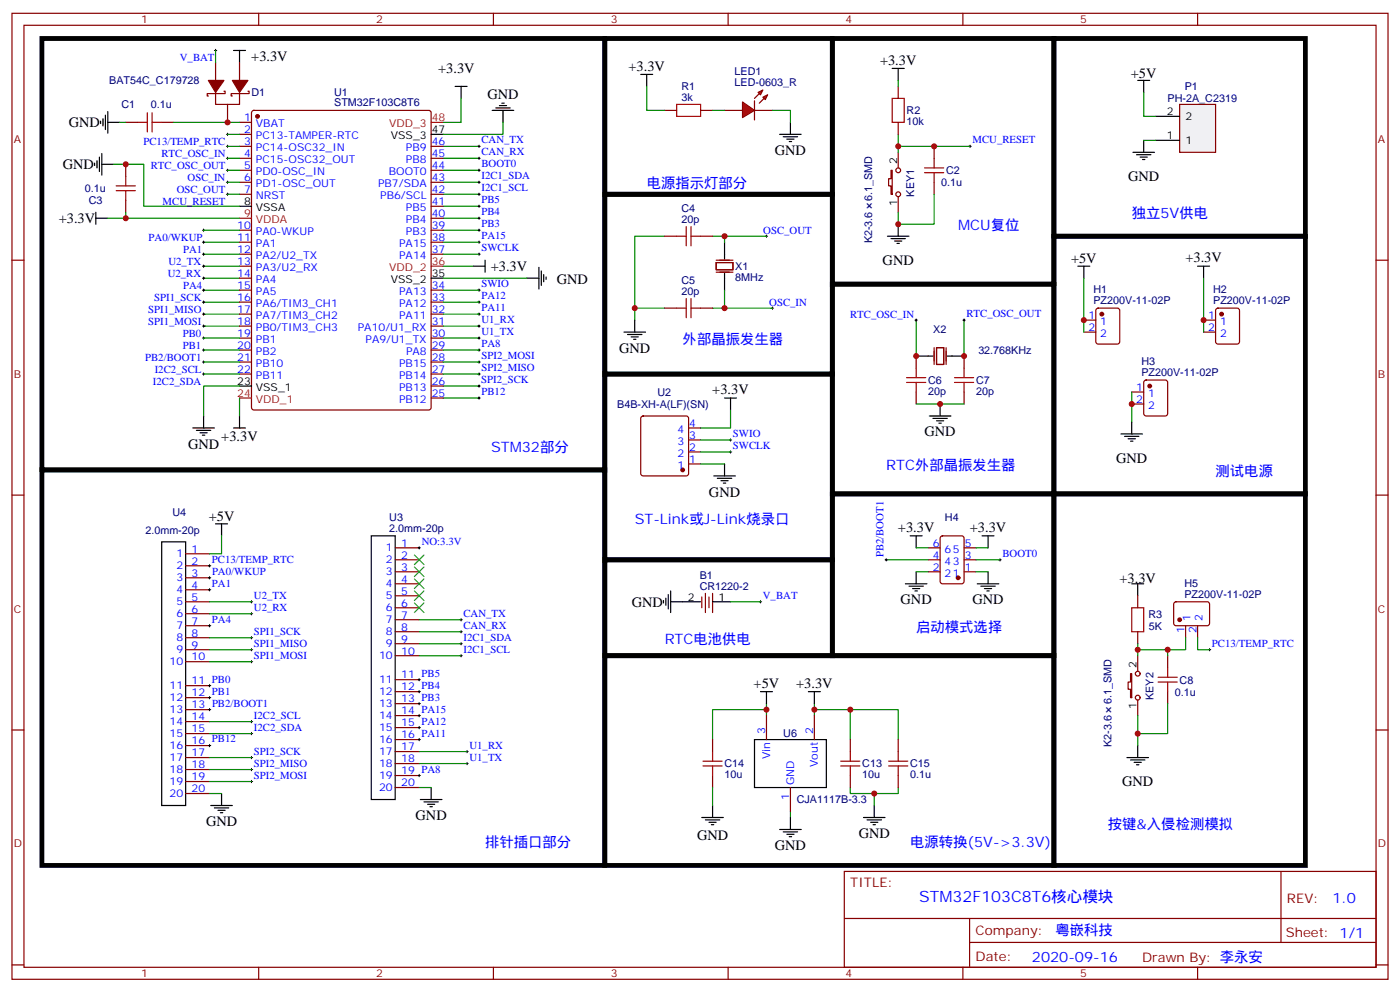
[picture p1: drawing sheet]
<svg xmlns="http://www.w3.org/2000/svg" width="412mm" height="292mm" viewBox="0 0 412 292" stroke-linecap="round" stroke-linejoin="round" font-family="sans-serif">
<g fill="none" stroke="#870000" stroke-width=".35">
<path d="M3.5 3.9h405.4v284.4h-405.4zM7.1 7.4h398.2v277.3h-398.2zM76.2 3.9v3.5M145.3 3.9v3.5M214.5 3.9v3.5M283.6 3.9v3.5M352.8 3.9v3.5M37 36h3.6M47.6 36h3.6M70.6 36h3.5M70.6 39.5h3.5M74.3 32.7l.5-.2h51.5l.6 .4 .1 87.1-.5 .6-51.7 .1-.7-.5v-87z"/>
<path d="M195.8 32.5h3.5M206.4 32.5h3.5M37 48.4v3.5M37 58.9v3.6M70.6 43.1h3.5M70.6 46.6h3.5M70.6 50.1h3.5M70.6 53.7h3.5M70.6 57.2h3.5M127 43.1h3.5M127 46.6h3.5M127 50.1h3.5"/>
<path d="M127 53.7h3.5M127 57.2h3.5M3.5 76.6h3.6M70.6 67.8h3.5M70.6 71.3h3.5M70.6 74.8h3.5M70.6 78.4h3.5M127 67.8h3.5M127 71.3h3.5M127 74.8h3.5M127 64.2h3.5M127 60.7h3.5"/>
<path d="M405.3 76.6h3.6M70.6 81.9h3.5M70.6 85.4h3.5M70.6 88.9h3.5M70.6 92.5h3.5M70.6 96h3.5M70.6 99.5h3.5M127 85.4h3.5M127 88.9h3.5M127 92.5h3.5M127 96h3.5M127 99.5h3.5"/>
<path d="M70.6 103h3.5M70.6 106.6h3.5M70.6 110.1h3.5M127 103h3.5M127 106.6h3.5M127 110.1h3.5M127 117.2h3.5M127 113.6h3.5M3.5 145.7h3.6M405.3 145.7h3.6M3.5 214.9h3.6M405.3 214.9h3.6"/>
<path d="M248.7 256.5h156.6v28.2h-156.6zM377.3 256.5v20.9M248.7 270.4h156.5M285.6 277.4h119.6M285.6 270.4v14.1M3.5 284h3.6M76.2 284.7v3.6M145.3 284.7v3.6M214.5 284.7v3.6M283.6 284.7v3.6M352.8 284.7v3.6M405.3 284h3.6"/>
</g>
<g fill="none" stroke="#000" stroke-width=".35">
<path d="M68.8 14.9h3.5M70.6 14.9v3.5M29.6 35.7v.7M30.3 35v2.1M31 33.9v4.2M31.7 36h3.6M31.7 32.8v6.4M127 39.5h3.5M134.1 25.4h3.5M135.8 25.4v3.6M145 32.5h6.3M146 31.8h4.3"/>
<path d="M147.1 31.1h2.1M147.8 30.4h.7M148.2 32.5v3.5M188.7 21.9h3.6M190.5 21.9v3.5M27.9 48v.7M28.6 47.3v2.1M29.3 46.2v4.3M30 48.4h3.5M30 45.2v6.3M28.2 64.2h3.5M28.2 62.5v3.5"/>
<path d="M70.6 60.7h3.5M139.3 78.4h3.6M142.9 76.6v3.5M158.7 78.7v6.4M159.5 79.8v4.2M127 81.9h3.5M155.2 81.9h3.5M160.2 80.8v2.1M160.9 81.5v.7M70.6 113.6h3.5M56.8 126h6.3M57.9 126.7h4.2"/>
<path d="M58.9 127.4h2.1M59.6 128.1h.7M60 122.4v3.6M68.8 126h3.5M70.6 122.4v3.6"/>
</g>
<path d="M40.6 36h2.8M43.4 33.2v5.6M44.8 33.2v5.6M44.8 36h2.8M199.3 30.7h7.1v3.6h-7.1zM34.2 56.1h5.7M34.2 54.7h5.7M37 51.9v2.8M37 56.1v2.8" fill="none" stroke="#a10000" stroke-width=".35"/>
<g fill="none" stroke="#008700" stroke-width=".35">
<path d="M135.8 29v7h-5.3M148.2 36v3.5h-17.7M190.5 25.4v7.1h5.3M33.5 48.4h8.8v12.3h28.3M67 57.2h3.6M67 53.7h3.6M67 50.1h3.6M130.5 46.6h10.6M130.5 43.1h10.6M130.5 57.2h10.6M130.5 53.7h10.6M31.7 64.2h38.9"/>
<path d="M37 62.5v1.7M60 71.3h10.6M60 74.8h10.6M60 78.4h10.6M130.5 67.8h10.6M130.5 64.2h10.6M130.5 60.7h10.6M130.5 74.8h10.6M130.5 78.4h8.8M60 85.4h10.6M60 92.5h10.6M60 96h10.6"/>
<path d="M60 88.9h10.6M60 81.9h10.6M130.5 85.4h10.6M130.5 96h10.6M130.5 81.9h24.7M130.5 99.5h10.6M70.6 113.6h-10.6v8.8M70.6 117.2v5.2M130.5 117.2h10.6M130.5 113.6h10.6"/>
</g>
<circle cx="75.8" cy="34.3" r=".53" fill="#870000" stroke="#870000" stroke-width=".35"/>
<path d="M127 36h3.5M70.6 64.2h3.5M127 78.4h3.5M70.6 117.2h3.5" fill="none" stroke="#f00" stroke-width=".35"/>
<path d="M66.7 57.2h.7M66.7 53.7h.7M66.7 50.1h.7M67 49.8v.7M67 53.3v.7M67 56.8v.7M140.8 74.8h.7M141.1 74.5v.7M140.8 85.4h.7M141.1 85.1v.7" fill="none" stroke="#000" stroke-width=".29"/>
<g fill="#f00" stroke="#870000" stroke-width=".35">
<path d="M218.7 30l3.5 2.5-3.5 2.1z"/>
<path d="M222.2 29.7v5.6z"/>
</g>
<g fill="#870000" stroke="#870000" stroke-width=".35">
<path d="M222.2 29l1.5-1.4z"/>
<path d="M223.7 30.4l1.4-1.4z"/>
</g>
<g fill="#f00" stroke="#870000" stroke-width=".35">
<path d="M223.3 27.2l1.4-.7-.7 1.4z"/>
<path d="M224.7 28.6l1.4-.7-.7 1.4z"/>
</g>
<g fill="none" stroke="#870000" stroke-width=".35">
<path d="M63.5 18.4v5.3M70.6 18.4v5.3M63.5 26.8v3.9h7.1v-3.1M66 26.8h.3v.8h-5.3v.7h.4M67 30.7v5.3M73 26.8h.4v.8h-5.3v.7h.3M213.4 32.5h5.3M222.2 32.5h5.3M264.6 25.4v3.6M264.6 36v3.5M262.5 50.1h.3v7.1h-.3v-2.5h-.7v-2.1h.7zM264.6 44.8v4.6"/>
<path d="M264.6 57.9v4.6M275.2 43.1v3.5M275.2 53.7v3.5M195.8 69.5h3.5M206.4 69.5h3.5M211 77.3h4.9v2.1h-4.9zM211 76.6h4.9M195.8 90.7h3.5M206.4 90.7h3.5M211 80.1h4.9M269.9 104.8v3.5M269.9 115.4v3.5"/>
<path d="M275.2 102.3v5M275.9 102.3h2.1v5h-2.1zM278.7 102.3v5M284 104.8v3.5M284 115.4v3.5M277.2 157.9l.4-.2h5.7l.6 .5 .1 12.9-.5 .7h-5.9l-.6-.4-.1-13zM54.7 163h7M54.7 166.5h7M54.7 170.1h7M54.7 173.6h7M54.7 177.1h7M116.4 161.3h7.1"/>
<path d="M116.4 164.8h7.1M116.4 168.3h7.1M116.4 171.8h7.1M116.4 175.4h7.1M116.4 178.9h7.1M206.7 175.7v3.2M207.8 174.7v5.6M208.8 175.7v3.2M209.9 174.7v5.6M273.4 161.3h3.5M273.4 164.8h3.5M273.4 168.3h3.5"/>
<path d="M284 161.3h3.5M284 164.8h3.5M284 168.3h3.5M54.7 180.7h7M54.7 184.2h7M54.7 187.7h7M54.7 191.2h7M54.7 194.8h7M116.4 182.4h7.1M116.4 185.9h7.1M116.4 189.5h7.1M116.4 193h7.1"/>
<path d="M54.7 201.8h7M54.7 205.4h7M54.7 208.9h7M54.7 212.4h7M54.7 215.9h7M54.7 219.5h7M116.4 200.1h7.1M116.4 203.6h7.1M116.4 207.1h7.1M116.4 210.6h7.1M116.4 214.2h7.1M116.4 217.7h7.1"/>
<path d="M54.7 223h7M54.7 226.5h7M54.7 230h7M54.7 233.6h7M116.4 221.2h7.1M116.4 224.8h7.1M116.4 228.3h7.1M116.4 231.8h7.1"/>
<circle cx="264.6" cy="50.1" r=".71"/>
<circle cx="264.6" cy="57.2" r=".71"/>
</g>
<g fill="none" stroke="#008700" stroke-width=".35">
<path d="M63.5 14.9v3.5M35.3 36h1.7M51.2 36h19.4M67 39.5h3.6M209.9 32.5h3.5M227.5 32.5h5.3v3.5M264.6 39.5v3.6M67 43.1h3.6M67 46.6h3.6M130.5 50.1h10.6M275.2 57.2v8.8h-10.6v-3.5M285.8 43.1h-21.2v1.7"/>
<path d="M60 67.8h10.6M130.5 71.3h10.6M195.8 69.5h-8.8v21.2M209.9 69.5h3.5v1.8M213.4 69.5h12.4M60 99.5h10.6M130.5 92.5h10.6M130.5 88.9h10.6M195.8 90.7h-8.8v3.5M209.9 90.7h17.6M213.4 85.4v5.3M269.9 94.2v10.6"/>
<path d="M284 94.2v10.6M60 106.6h10.6M60 110.1h10.6M60 103h10.6M130.5 106.6h10.6M130.5 110.1h10.6M130.5 103h10.6M269.9 118.9h14.1M65.3 157.7v5.3h-3.6M61.7 177.1h12.4M215.2 177.1h8.8M261.1 164.8h12.3"/>
<path d="M287.5 164.8h7.1M61.7 180.7h12.4M61.7 187.7h12.4M61.7 191.2h12.4M61.7 194.8h12.4M123.5 193h12.3M123.5 189.5h12.3M123.5 185.9h12.3M123.5 182.4h12.3M61.7 212.4h12.4M61.7 215.9h12.4M61.7 233.6h3.6"/>
<path d="M61.7 223h12.4M61.7 226.5h12.4M61.7 230h12.4M123.5 221.2h14.1M123.5 224.8h14.1M123.5 231.8h3.5"/>
</g>
<g fill="none" stroke="#000" stroke-width=".35">
<path d="M229.7 39.5h6.3M232.8 36v3.5M262.8 20.1h3.5M264.6 20.1v3.6M335.1 23.7h3.6M336.9 23.7v3.5M230.7 40.3h4.2M231.8 41h2.1M232.5 41.7h.7M333.7 44.8h6.4M334.8 45.5h4.2M335.8 46.2h2.2"/>
<path d="M336.5 47h.8M336.9 41.3v3.5M213.4 71.3v4.9M261.4 69.5h6.4M262.5 70.2h4.2M263.5 70.9h2.1M264.2 71.6h.7M264.6 66v3.5M183.8 97.8h6.3M184.9 98.5h4.2M185.9 99.2h2.1M186.6 99.9h.7"/>
<path d="M187 94.2v3.6M213.4 80.5v4.9M213.4 117.2h3.6M215.2 117.2v3.5M269.9 104.8h4.9M276.9 118.9v3.5M279 104.8h5M213.4 136.6v3.5M273.8 122.4h6.3M274.8 123.2h4.2M275.9 123.9h2.1M276.6 124.6h.7"/>
<path d="M47.6 159.5h7.1v77.6h-7.1zM63.5 154.2h3.5M65.3 154.2v3.5M109.4 157.7h7v77.6h-7zM210.3 140.1h6.3M211.3 140.8h4.2M212.4 141.5h2.1M213.1 142.2h.7M268.1 157.7h3.5M269.9 157.7v3.6M289.3 157.7h3.5M291 157.7v3.6"/>
<path d="M195.4 176.8v.7M196.1 176.1v2.1M196.8 175v4.2M197.6 177.1h8.8M197.6 174v6.3M209.9 177.1h5.3M266.7 171.8h6.3M267.8 172.5h4.2M268.8 173.2h2.1M269.5 174h.7M269.9 168.3v3.5M287.9 171.8h6.3"/>
<path d="M288.9 172.5h4.3M290 173.2h2.1M290.7 174h.7M291 168.3v3.5M62.1 237.1h6.3M63.1 237.8h4.3M64.2 238.5h2.1M64.9 239.2h.7M65.3 233.6v3.5M123.8 235.3h6.4M124.9 236h4.2M125.9 236.7h2.2"/>
<path d="M126.6 237.5h.8M127 231.8v3.5"/>
</g>
<g fill="none" stroke="#000" stroke-width=".29">
<path d="M63.1 14.9h.8M63.5 14.5v.7M66.7 39.5h.7M67 39.2v.7M66.7 43.1h.7M66.7 46.6h.7M67 42.7v.7M67 46.2v.8M140.8 43.1h.7M140.8 46.6h.7M140.8 57.2h.7M140.8 53.7h.7"/>
<path d="M140.8 50.1h.7M141.1 42.7v.7M141.1 46.2v.8M141.1 49.8v.7M141.1 53.3v.7M141.1 56.8v.7M285.4 43.1h.7M285.8 42.7v.7M59.6 74.8h.7M59.6 78.4h.7M59.6 67.8h.7M59.6 71.3h.7"/>
<path d="M60 67.4v.7M60 70.9v.7M60 74.5v.7M60 78v.7M140.8 67.8h.7M140.8 71.3h.7M140.8 64.2h.7M140.8 60.7h.7M141.1 60.4v.7M141.1 63.9v.7M141.1 67.4v.7M141.1 70.9v.7"/>
<path d="M225.4 69.5h.7M225.8 69.2v.7M59.6 96h.7M59.6 99.5h.7M59.6 85.4h.7M59.6 88.9h.7M59.6 92.5h.7M59.6 81.9h.7M60 81.5v.7M60 85.1v.7M60 88.6v.7M60 92.1v.7"/>
<path d="M60 95.6v.7M60 99.2v.7M140.8 96h.7M140.8 99.5h.7M140.8 88.9h.7M140.8 92.5h.7M141.1 88.6v.7M141.1 92.1v.7M141.1 95.6v.7M141.1 99.2v.7M227.2 90.7h.7M227.5 90.3v.8"/>
<path d="M269.5 94.2h.7M269.9 93.9v.7M283.6 94.2h.7M284 93.9v.7M59.6 110.1h.7M59.6 106.6h.7M59.6 103h.7M60 102.7v.7M60 106.2v.7M60 109.7v.8M140.8 110.1h.7M140.8 106.6h.7"/>
<path d="M140.8 113.6h.7M140.8 103h.7M140.8 117.2h.7M141.1 102.7v.7M141.1 106.2v.7M141.1 109.7v.8M141.1 113.3v.7M141.1 116.8v.7M214.8 129.5h.7M214.8 133h.7M215.2 129.2v.7M215.2 132.7v.7"/>
<path d="M61.4 166.5h.7M61.4 170.1h.7M61.4 173.6h.7M61.7 166.2v.7M61.7 169.7v.7M61.7 173.2v.8M73.7 177.1h.7M74.1 176.8v.7M223.7 177.1h.7M224 176.8v.7M260.7 164.8h.7M261.1 164.4v.7"/>
<path d="M294.2 164.8h.7M294.6 164.4v.7M61.4 184.2h.7M61.7 183.8v.7M73.7 180.7h.7M73.7 187.7h.7M73.7 191.2h.7M73.7 194.8h.7M74.1 180.3v.7M74.1 187.4v.7M74.1 190.9v.7M74.1 194.4v.7"/>
<path d="M123.5 199.7v.7M135.5 193h.7M135.5 189.5h.7M135.5 185.9h.7M135.5 182.4h.7M135.8 182.1v.7M135.8 185.6v.7M135.8 189.1v.7M135.8 192.7v.7M61.4 205.4h.7M61.4 208.9h.7M61.4 219.5h.7"/>
<path d="M61.4 201.8h.7M61.7 201.5v.7M61.7 205v.7M61.7 208.5v.7M61.7 219.1v.7M73.7 212.4h.7M73.7 215.9h.7M74.1 212.1v.7M74.1 215.6v.7M123.1 214.2h.7M123.1 217.7h.7M123.1 210.6h.7"/>
<path d="M123.1 207.1h.7M123.1 203.6h.7M123.1 200.1h.7M123.5 203.2v.7M123.5 206.8v.7M123.5 210.3v.7M123.5 213.8v.7M123.5 217.3v.8M73.7 223h.7M73.7 226.5h.7M73.7 230h.7M74.1 222.6v.7"/>
<path d="M74.1 226.2v.7M74.1 229.7v.7M123.1 228.3h.7M123.5 227.9v.7M137.2 224.8h.7M137.2 221.2h.7M137.6 220.9v.7M137.6 224.4v.7"/>
</g>
<g fill="none" stroke="#a10000" stroke-width=".35">
<path d="M262.8 29h3.5v7h-3.5zM272.3 50.8h5.7M272.3 49.4h5.7M275.2 46.6v2.8M275.2 50.8v2.9M199.3 69.5h2.8M202.1 66.7v5.7M203.6 66.7v5.7M203.6 69.5h2.8M199.3 90.7h2.8M202.1 87.9v5.6M203.6 90.7h2.8"/>
<path d="M203.6 87.9v5.6M267.1 112.6h5.6M267.1 111.2h5.6M269.9 108.3v2.9M269.9 112.6v2.8M281.2 112.6h5.6M281.2 111.2h5.6M284 108.3v2.9M284 112.6v2.8"/>
</g>
<path d="M12.3 11.3h165.9v127h-165.9zM178.2 11.3h67v45.9h-67zM245.2 11.3h65.2v72.3h-65.2zM178.2 57.2h67v52.9h-67zM245.2 83.6h65.2v61.8h-65.2zM178.2 110.1h67v54.7h-67zM12.3 138.3h165.9v116.4h-165.9zM245.2 145.4h65.2v47.6h-65.2zM178.2 164.8h67v28.2h-67zM178.2 193h132.2v61.7h-132.2z" fill="none" stroke="#000" stroke-width="1.4"/>
<g fill="#870000" stroke="#870000" stroke-width=".35">
<path d="M61.4 23.7h4.6l-2.5 3.5z"/>
<path d="M68.4 23.7h4.6l-2.4 3.5z"/>
<circle cx="282.2" cy="170.1" r=".53"/>
</g>
<path d="M122.1 163.4l2.8 2.8M122.1 166.9l2.8 2.8M122.1 170.4l2.8 2.8M122.1 174l2.8 2.8M122.1 177.5l2.8 2.8M124.9 163.4l-2.8 2.8M124.9 166.9l-2.8 2.8M124.9 170.4l-2.8 2.8M124.9 174l-2.8 2.8M124.9 177.5l-2.8 2.8" fill="none" stroke="#3c3" stroke-width=".35"/>
<path d="M347.5 30.7h10.6v14.1h-10.6z" fill="#f0f0f0" stroke="#870000" stroke-width=".35"/>
<g fill="none" stroke="#000" stroke-width=".35">
<path d="M340.4 34.3h7.1M340.4 41.3h7.1M317.5 78.4h3.5M319.3 78.4v3.5M352.8 78.4h3.5M354.5 78.4v3.5M330.2 127.7h6.3M331.3 128.4h4.2M332.3 129.2h2.1M333 129.9h.7M333.4 124.2v3.5M333.4 171.8h3.5"/>
<path d="M335.1 171.8v3.6M222.2 217.7h21.2v14.1h-21.2zM224 203.6h3.5M225.8 203.6v3.5M238.1 203.6h3.6M239.9 203.6v3.5M335.1 219.5v3.5M209.9 237.1v3.5M257.5 237.1v3.5M332 223h6.3M333 223.7h4.3M334.1 224.4h2.1"/>
<path d="M334.8 225.1h.7M206.7 240.6h6.4M207.8 241.3h4.2M208.8 242h2.2M209.5 242.7h.8M229.7 244.2h6.3M230.7 244.9h4.2M231.8 245.6h2.1M232.5 246.3h.7M232.8 240.6v3.6M254.4 240.6h6.3M255.4 241.3h4.2"/>
<path d="M256.5 242h2.1M257.2 242.7h.7"/>
</g>
<g fill="none" stroke="#008700" stroke-width=".35">
<path d="M264.6 23.7v1.7M336.9 27.2v7.1h3.5M336.9 41.3h3.5M319.3 81.9v15.9M354.5 81.9v15.9M333.4 115.4v8.8M206.4 136.6h7M206.4 133h8.8M206.4 129.5h8.8M215.2 120.7v5.3h-8.8M269.9 161.3h3.5M269.9 168.3h3.5"/>
<path d="M287.5 161.3h3.5M287.5 168.3h3.5M335.1 191.2h8.9v1.8M335.1 189.5v3.5M349.2 187.7v3.5h-5.2M352.8 187.7v3.5h3.5M225.8 208.9h-15.9v8.8M225.8 207.1v3.5M239.9 208.9h10.6v8.8M239.9 207.1v3.5M250.5 208.9h14.1v8.8M335.1 215.9v3.6"/>
<path d="M344 207.1v8.8h-8.9v-5.3M209.9 231.8v5.3M232.8 238.9v1.7M250.5 231.8v1.8h14.1v-1.8M257.5 233.6v3.5"/>
</g>
<path d="M310.4 11.3h74.1v58.2h-74.1zM310.4 69.5h74.1v75.9h-74.1zM310.4 145.4h74.1v109.3h-74.1z" fill="none" stroke="#000" stroke-width="1.4"/>
<path d="M123.1 161.3h.7M123.5 160.9v.7M356 191.2h.7M356.3 190.9v.7" fill="none" stroke="#000" stroke-width=".29"/>
<g fill="none" stroke="#870000" stroke-width=".35">
<path d="M319.3 94.2h3.5M319.3 97.8h3.5M323 90.9l.5-.2h5.6l.7 .4v9.5l-.4 .6-5.9 .1-.7-.5v-9.4zM354.5 94.2h3.6M354.5 97.8h3.6M358.3 90.9l.5-.2h5.6l.7 .4v9.5l-.4 .6-5.9 .1-.7-.5v-9.4zM333.4 115.4h3.5M333.4 118.9h3.5M337.1 112.1l.5-.2h5.7l.6 .4 .1 9.4-.5 .7h-5.9l-.6-.4-.1-9.4zM189 122.7l.4-.3h12.7l.5 .3 .2 .5v16.2l-.2 .5-.5 .2h-12.7l-.5-.2-.2-.5v-16.2zM202.8 136.6h3.6M202.8 133h3.6"/>
<path d="M202.8 129.5h3.6M202.8 126h3.6M335.1 175.4v3.5M346 177.3l.4-.2 9.5 .1 .4 .6-.1 6-.6 .4-9.4-.1-.5-.6v-5.7zM333 198.3h.4v7.1h-.4v-2.5h-.7v-2.1h.7zM335.1 185.9v3.6M335.1 193v4.6M344 193v3.5M349.2 184.2v3.5M352.8 184.2v3.5M209.9 217.7v3.5M225.8 210.6v7.1"/>
<path d="M239.9 210.6v7.1M250.5 217.7v3.5M264.6 217.7v3.5M335.1 206.1v4.5M344 203.6v3.5M209.9 228.3v3.5M232.8 231.8v7.1M250.5 228.3v3.5M264.6 228.3v3.5"/>
<circle cx="335.1" cy="198.3" r=".71"/>
<circle cx="335.1" cy="205.4" r=".71"/>
</g>
<g fill="#870000" stroke="#870000" stroke-width=".35">
<circle cx="324.6" cy="92.5" r=".53"/>
<circle cx="359.8" cy="92.5" r=".53"/>
<circle cx="338.7" cy="113.6" r=".53"/>
<circle cx="201.1" cy="138.3" r=".53"/>
<circle cx="347.5" cy="182.4" r=".53"/>
</g>
<g fill="none" stroke="#a10000" stroke-width=".35">
<path d="M333.4 178.9h3.5v7h-3.5zM341.1 199.4h5.7M344 196.5v2.9M341.1 200.8h5.7M344 200.8v2.8M207.1 225.5h5.6M207.1 224h5.6M209.9 221.2v2.8M209.9 225.5v2.8M247.6 225.5h5.7M247.6 224h5.7M250.5 221.2v2.8"/>
<path d="M250.5 225.5v2.8M261.8 225.5h5.6M261.8 224h5.6M264.6 221.2v2.8M264.6 225.5v2.8"/>
</g>
<g fill="#c00">
<circle cx="37" cy="64.2" r=".88"/>
<circle cx="37" cy="48.4" r=".88"/>
<circle cx="213.4" cy="90.7" r=".88"/>
<circle cx="187" cy="90.7" r=".88"/>
<circle cx="213.4" cy="69.5" r=".88"/>
<circle cx="264.6" cy="66" r=".88"/>
<circle cx="264.6" cy="43.1" r=".88"/>
<circle cx="275.2" cy="43.1" r=".88"/>
<circle cx="276.9" cy="118.9" r=".88"/>
<circle cx="269.9" cy="104.8" r=".88"/>
<circle cx="284" cy="104.8" r=".88"/>
<circle cx="67" cy="36" r=".88"/>
<circle cx="319.3" cy="94.2" r=".88"/>
<circle cx="354.5" cy="94.2" r=".88"/>
<circle cx="333.4" cy="118.9" r=".88"/>
<circle cx="335.1" cy="215.9" r=".88"/>
<circle cx="335.1" cy="191.2" r=".88"/>
<circle cx="344" cy="191.2" r=".88"/>
<circle cx="257.5" cy="233.6" r=".88"/>
<circle cx="250.5" cy="208.9" r=".88"/>
<circle cx="239.9" cy="208.9" r=".88"/>
<circle cx="225.8" cy="208.9" r=".88"/>
</g>
<text font-size="4.6" fill="#00f" x="270.8" y="265.5">STM32F103C8T6核心模块</text>
<g font-size="4.2">
<text x="74" y="18">+3.3V</text>
<text x="129.1" y="21.6">+3.3V</text>
<text x="185.1" y="20.8">+3.3V</text>
<text x="259.2" y="19">+3.3V</text>
<text x="333.1" y="22.9">+5V</text>
<text x="143.6" y="29.3">GND</text>
<text x="20.3" y="37.4">GND</text>
<text x="228.3" y="45.6">GND</text>
<text x="18.5" y="49.8">GND</text>
<text x="332.3" y="53.3">GND</text>
<text x="17.3" y="65.7">+3.3V</text>
<text x="260" y="78">GND</text>
<text x="315.5" y="77.6">+5V</text>
<text x="349.2" y="77.2">+3.3V</text>
<text x="144.6" y="79.8">+3.3V</text>
<text x="164" y="83.6">GND</text>
<text x="182.4" y="103.8">GND</text>
<text x="209.8" y="116">+3.3V</text>
<text x="65.2" y="129.9">+3.3V</text>
<text x="272.3" y="128.5">GND</text>
<text x="55.4" y="132.1">GND</text>
<text x="328.8" y="136.2">GND</text>
<text x="208.8" y="146.1">GND</text>
<text x="61.5" y="153.4">+5V</text>
<text x="264.5" y="156.6">+3.3V</text>
<text x="285.7" y="156.6">+3.3V</text>
<text x="329.8" y="171.5">+3.3V</text>
<text x="186.1" y="178.6">GND</text>
<text x="265.3" y="177.9">GND</text>
<text x="286.5" y="177.9">GND</text>
<text x="222" y="202.5">+5V</text>
<text x="234.5" y="202.5">+3.3V</text>
<text x="330.6" y="231.4">GND</text>
<text x="60.7" y="243.2">GND</text>
<text x="122.4" y="241.4">GND</text>
<text x="205.3" y="247.4">GND</text>
<text x="228.3" y="250.2">GND</text>
<text x="252.9" y="246.7">GND</text>
</g>
<g font-size="4.2" fill="#00f">
<text x="190.5" y="55.4">电源指示灯部分</text>
<text x="333.4" y="64.2">独立5V供电</text>
<text x="282.2" y="67.8">MCU复位</text>
<text x="201.1" y="101.3">外部晶振发生器</text>
<text x="144.6" y="133">STM32部分</text>
<text x="261.1" y="138.3">RTC外部晶振发生器</text>
<text x="358.1" y="140.1">测试电源</text>
<text x="187" y="154.2">ST-Link或J-Link烧录口</text>
<text x="269.9" y="185.9">启动模式选择</text>
<text x="195.8" y="189.5">RTC电池供电</text>
<text x="326.3" y="244.2">按键&amp;入侵检测模拟</text>
<text x="142.9" y="249.4">排针插口部分</text>
<text x="268.1" y="249.4">电源转换(5V-&gt;3.3V)</text>
<text x="392.5" y="265.8">1.0</text>
<text x="310.9" y="275.3">粤嵌科技</text>
<text x="304" y="283.1">2020-09-16</text>
</g>
<g font-size="3.9" fill="#800">
<text x="250.5" y="261.1">TITLE:</text>
<text x="379.1" y="265.8">REV:</text>
<text x="287.4" y="275.3">Company:</text>
<text x="378.7" y="275.9">Sheet: 1/1</text>
<text x="287.4" y="283">Date:</text>
<text x="336.4" y="283.1">Drawn By: 李永安</text>
</g>
<g font-size="3.2" fill="#800">
<text x="41.6" y="6.9">1</text>
<text x="110.8" y="6.9">2</text>
<text x="179.9" y="6.9">3</text>
<text x="249.1" y="6.9">4</text>
<text x="318.2" y="6.9">5</text>
<text x="4.1" y="42">A</text>
<text x="405.9" y="42">A</text>
<text x="4.1" y="111.2">B</text>
<text x="405.9" y="111.2">B</text>
<text x="4.1" y="180.3">C</text>
<text x="405.9" y="180.3">C</text>
<text x="4.1" y="249.4">D</text>
<text x="405.9" y="249.4">D</text>
<text x="41.6" y="287.7">1</text>
<text x="110.8" y="287.7">2</text>
<text x="179.9" y="287.7">3</text>
<text x="249.1" y="287.7">4</text>
<text x="318.2" y="287.7">5</text>
</g>
<g font-size="3.2" fill="#00f">
<text x="53" y="17.9">V_BAT</text>
<text x="71.9" y="35.7">1</text>
<text x="71.9" y="39.2">2</text>
<text x="75.4" y="37.4">VBAT</text>
<text x="75.4" y="41">PC13-TAMPER-RTC</text>
<text x="42.3" y="42.7">PC13/TEMP_RTC</text>
<text x="47.6" y="46.2">RTC_OSC_IN</text>
<text x="71.9" y="42.7">3</text>
<text x="71.9" y="46.2">4</text>
<text x="75.4" y="44.5">PC14-OSC32_IN</text>
<text x="119.6" y="44.5">PB9</text>
<text x="127.2" y="46.2">45</text>
<text x="127.2" y="42.7">46</text>
<text x="141.8" y="45.7">CAN_RX</text>
<text x="141.8" y="42.2">CAN_TX</text>
<text x="286.5" y="42.2">MCU_RESET</text>
<text x="44.4" y="49.7">RTC_OSC_OUT</text>
<text x="55.3" y="53.2">OSC_IN</text>
<text x="71.9" y="49.8">5</text>
<text x="71.9" y="53.3">6</text>
<text x="75.4" y="48">PC15-OSC32_OUT</text>
<text x="75.4" y="51.5">PD0-OSC_IN</text>
<text x="114.6" y="51.5">BOOT0</text>
<text x="119.6" y="48">PB8</text>
<text x="127.2" y="53.3">43</text>
<text x="127.2" y="49.8">44</text>
<text x="141.8" y="52.8">I2C1_SDA</text>
<text x="141.8" y="49.2">BOOT0</text>
<text x="52.1" y="56.8">OSC_OUT</text>
<text x="71.9" y="56.8">7</text>
<text x="75.4" y="55.1">PD1-OSC_OUT</text>
<text x="75.4" y="58.6">NRST</text>
<text x="111.4" y="55.1">PB7/SDA</text>
<text x="112" y="58.6">PB6/SCL</text>
<text x="127.2" y="56.8">42</text>
<text x="141.8" y="56.3">I2C1_SCL</text>
<text x="141.8" y="59.9">PB5</text>
<text x="47.9" y="60.3">MCU_RESET</text>
<text x="119.6" y="65.7">PB4</text>
<text x="119.6" y="62.1">PB5</text>
<text x="127.2" y="63.9">40</text>
<text x="127.2" y="60.4">41</text>
<text x="141.8" y="63.4">PB4</text>
<text x="43.8" y="70.9">PA0/WKUP</text>
<text x="69.9" y="67.4">10</text>
<text x="69.9" y="70.9">11</text>
<text x="75.4" y="69.2">PA0-WKUP</text>
<text x="119.6" y="69.2">PB3</text>
<text x="127.2" y="70.9">38</text>
<text x="127.2" y="67.4">39</text>
<text x="141.8" y="70.4">PA15</text>
<text x="141.8" y="66.9">PB3</text>
<text x="224.8" y="68.8">OSC_OUT</text>
<text x="49.6" y="77.9">U2_TX</text>
<text x="54" y="74.4">PA1</text>
<text x="69.9" y="74.5">12</text>
<text x="69.9" y="78">13</text>
<text x="75.4" y="72.7">PA1</text>
<text x="75.4" y="76.2">PA2/U2_TX</text>
<text x="117.6" y="76.2">PA14</text>
<text x="117.6" y="72.7">PA15</text>
<text x="127.2" y="74.5">37</text>
<text x="141.8" y="73.9">SWCLK</text>
<text x="49.4" y="81.4">U2_RX</text>
<text x="69.9" y="81.5">14</text>
<text x="75.4" y="79.8">PA3/U2_RX</text>
<text x="75.4" y="83.3">PA4</text>
<text x="45.4" y="88.5">SPI1_SCK</text>
<text x="54" y="85">PA4</text>
<text x="69.9" y="85.1">15</text>
<text x="69.9" y="88.6">16</text>
<text x="75.4" y="86.8">PA5</text>
<text x="117.6" y="86.8">PA13</text>
<text x="127.2" y="88.6">33</text>
<text x="127.2" y="85.1">34</text>
<text x="141.8" y="84.5">SWIO</text>
<text x="141.8" y="88.1">PA12</text>
<text x="226.6" y="90">OSC_IN</text>
<text x="43.6" y="92">SPI1_MISO</text>
<text x="43.6" y="95.6">SPI1_MOSI</text>
<text x="69.9" y="92.1">17</text>
<text x="69.9" y="95.6">18</text>
<text x="75.4" y="90.3">PA6/TIM3_CH1</text>
<text x="75.4" y="93.9">PA7/TIM3_CH2</text>
<text x="117.6" y="93.9">PA11</text>
<text x="117.6" y="90.3">PA12</text>
<text x="127.2" y="95.6">31</text>
<text x="127.2" y="92.1">32</text>
<text x="141.8" y="95.1">U1_RX</text>
<text x="141.8" y="91.6">PA11</text>
<text x="250.4" y="93.6">RTC_OSC_IN</text>
<text x="284.7" y="93.4">RTC_OSC_OUT</text>
<text x="320.6" y="93.9">1</text>
<text x="324.1" y="95.6">1</text>
<text x="355.9" y="93.9">1</text>
<text x="359.4" y="95.6">1</text>
<text x="53.8" y="99.1">PB0</text>
<text x="69.9" y="99.2">19</text>
<text x="75.4" y="97.4">PB0/TIM3_CH3</text>
<text x="75.4" y="100.9">PB1</text>
<text x="105.4" y="97.4">PA10/U1_RX</text>
<text x="107.7" y="100.9">PA9/U1_TX</text>
<text x="127.2" y="99.2">30</text>
<text x="141.8" y="98.6">U1_TX</text>
<text x="320.6" y="97.4">2</text>
<text x="324.1" y="99.2">2</text>
<text x="355.9" y="97.4">2</text>
<text x="359.4" y="99.2">2</text>
<text x="42.8" y="106.1">PB2/BOOT1</text>
<text x="53.8" y="102.6">PB1</text>
<text x="69.9" y="102.7">20</text>
<text x="69.9" y="106.2">21</text>
<text x="75.4" y="104.5">PB2</text>
<text x="75.4" y="108">PB10</text>
<text x="117.6" y="108">PB15</text>
<text x="119.6" y="104.5">PA8</text>
<text x="127.2" y="106.2">28</text>
<text x="127.2" y="102.7">29</text>
<text x="141.8" y="105.7">SPI2_MOSI</text>
<text x="141.8" y="102.2">PA8</text>
<text x="45" y="113.2">I2C2_SDA</text>
<text x="45.6" y="109.7">I2C2_SCL</text>
<text x="69.9" y="109.7">22</text>
<text x="75.4" y="111.5">PB11</text>
<text x="117.6" y="111.5">PB14</text>
<text x="127.2" y="113.3">26</text>
<text x="127.2" y="109.7">27</text>
<text x="141.8" y="112.7">SPI2_SCK</text>
<text x="141.8" y="109.2">SPI2_MISO</text>
<text x="117.6" y="118.6">PB12</text>
<text x="117.6" y="115">PB13</text>
<text x="127.2" y="116.8">25</text>
<text x="141.8" y="116.2">PB12</text>
<text x="334.7" y="115">1</text>
<text x="334.7" y="118.6">2</text>
<text x="338.2" y="116.8">1</text>
<text x="203" y="125.6">4</text>
<text x="338.2" y="120.3">2</text>
<text x="199.5" y="130.9">3</text>
<text x="199.5" y="127.4">4</text>
<text x="203" y="129.2">3</text>
<text x="215.9" y="128.6">SWIO</text>
<text x="199.5" y="138">1</text>
<text x="199.5" y="134.4">2</text>
<text x="203" y="136.2">1</text>
<text x="203" y="132.7">2</text>
<text x="215.9" y="132.2">SWCLK</text>
<text x="118.2" y="160.9">1</text>
<text x="124.2" y="160.4">NO:3.3V</text>
<text x="274.7" y="160.9">6</text>
<text x="284.2" y="160.9">5</text>
<text x="52" y="164.1">1</text>
<text x="52" y="167.6">2</text>
<text x="56.4" y="162.7">1</text>
<text x="56.4" y="166.2">2</text>
<text x="62.4" y="165.7">PC13/TEMP_RTC</text>
<text x="113.7" y="162.3">1</text>
<text x="113.7" y="165.8">2</text>
<text x="118.2" y="164.4">2</text>
<text x="118.2" y="168">3</text>
<text x="260.2" y="164.1" transform="rotate(-90 260.2 164.1)">PB2/BOOT1</text>
<text x="274.7" y="164.4">4</text>
<text x="274.7" y="168">2</text>
<text x="278.2" y="162.7">65</text>
<text x="278.2" y="166.2">43</text>
<text x="284.2" y="168">1</text>
<text x="284.2" y="164.4">3</text>
<text x="295.3" y="163.9">BOOT0</text>
<text x="52" y="171.1">3</text>
<text x="56.4" y="169.7">3</text>
<text x="56.4" y="173.2">4</text>
<text x="62.4" y="172.8">PA1</text>
<text x="62.4" y="169.2">PA0/WKUP</text>
<text x="113.7" y="169.4">3</text>
<text x="113.7" y="172.9">4</text>
<text x="118.2" y="171.5">4</text>
<text x="278.2" y="169.7">21</text>
<text x="52" y="174.7">4</text>
<text x="52" y="178.2">5</text>
<text x="56.4" y="176.8">5</text>
<text x="74.8" y="179.8">U2_RX</text>
<text x="74.8" y="176.3">U2_TX</text>
<text x="113.7" y="176.4">5</text>
<text x="113.7" y="180">6</text>
<text x="118.2" y="175">5</text>
<text x="118.2" y="178.5">6</text>
<text x="224.7" y="176.2">V_BAT</text>
<text x="52" y="181.7">6</text>
<text x="52" y="185.2">7</text>
<text x="56.4" y="180.3">6</text>
<text x="56.4" y="183.8">7</text>
<text x="62.4" y="183.3">PA4</text>
<text x="113.7" y="183.5">7</text>
<text x="118.2" y="182.1">7</text>
<text x="118.2" y="185.6">8</text>
<text x="136.5" y="185.1">CAN_RX</text>
<text x="136.5" y="181.5">CAN_TX</text>
<text x="350.7" y="182.9" transform="rotate(-90 350.7 182.9)">1</text>
<text x="354.2" y="182.9" transform="rotate(-90 354.2 182.9)">2</text>
<text x="52" y="188.8">8</text>
<text x="56.4" y="187.4">8</text>
<text x="56.4" y="190.9">9</text>
<text x="74.8" y="186.8">SPI1_SCK</text>
<text x="74.8" y="190.4">SPI1_MISO</text>
<text x="113.7" y="187">8</text>
<text x="113.7" y="190.5">9</text>
<text x="118.2" y="189.1">9</text>
<text x="136.5" y="188.6">I2C1_SDA</text>
<text x="348.9" y="186.4" transform="rotate(-90 348.9 186.4)">1</text>
<text x="352.4" y="186.4" transform="rotate(-90 352.4 186.4)">2</text>
<text x="357" y="190.4">PC13/TEMP_RTC</text>
<text x="49.9" y="195.8">10</text>
<text x="52" y="192.3">9</text>
<text x="56.4" y="194.4">10</text>
<text x="74.8" y="193.9">SPI1_MOSI</text>
<text x="111.7" y="194.1">10</text>
<text x="118.2" y="192.7">10</text>
<text x="136.5" y="192.1">I2C1_SCL</text>
<text x="49.9" y="202.9">11</text>
<text x="56.4" y="201.5">11 PB0</text>
<text x="111.7" y="201.1">11</text>
<text x="118.2" y="199.7">11 PB5</text>
<text x="118.2" y="203.2">12 PB4</text>
<text x="49.9" y="206.4">12</text>
<text x="49.9" y="209.9">13</text>
<text x="56.4" y="205">12 PB1</text>
<text x="56.4" y="208.5">13 PB2/BOOT1</text>
<text x="111.7" y="204.6">12</text>
<text x="111.7" y="208.2">13</text>
<text x="118.2" y="206.8">13 PB3</text>
<text x="49.9" y="213.5">14</text>
<text x="56.4" y="212.1">14</text>
<text x="56.4" y="215.6">15</text>
<text x="74.8" y="211.6">I2C2_SCL</text>
<text x="74.8" y="215.1">I2C2_SDA</text>
<text x="111.7" y="211.7">14</text>
<text x="111.7" y="215.2">15</text>
<text x="118.2" y="210.3">14 PA15</text>
<text x="118.2" y="213.8">15 PA12</text>
<text x="225.4" y="215.9" transform="rotate(-90 225.4 215.9)">3</text>
<text x="239.5" y="215.9" transform="rotate(-90 239.5 215.9)">2</text>
<text x="49.9" y="217">15</text>
<text x="49.9" y="220.5">16</text>
<text x="56.4" y="219.1">16 PB12</text>
<text x="111.7" y="218.8">16</text>
<text x="118.2" y="217.3">16 PA11</text>
<text x="118.2" y="220.9">17</text>
<text x="138.3" y="220.3">U1_RX</text>
<text x="49.9" y="224">17</text>
<text x="49.9" y="227.6">18</text>
<text x="56.4" y="222.6">17</text>
<text x="56.4" y="226.2">18</text>
<text x="74.8" y="222.1">SPI2_SCK</text>
<text x="74.8" y="225.6">SPI2_MISO</text>
<text x="111.7" y="222.3">17</text>
<text x="111.7" y="225.8">18</text>
<text x="118.2" y="224.4">18</text>
<text x="118.2" y="227.9">19 PA8</text>
<text x="138.3" y="223.9">U1_TX</text>
<text x="226.8" y="223.4" transform="rotate(-90 226.8 223.4)">Vin</text>
<text x="240.9" y="225.8" transform="rotate(-90 240.9 225.8)">Vout</text>
<text x="49.9" y="231.1">19</text>
<text x="56.4" y="229.7">19</text>
<text x="56.4" y="233.2">20</text>
<text x="74.8" y="229.2">SPI2_MOSI</text>
<text x="111.7" y="229.3">19</text>
<text x="111.7" y="232.9">20</text>
<text x="118.2" y="231.5">20</text>
<text x="233.9" y="231.1" transform="rotate(-90 233.9 231.1)">GND</text>
<text x="49.9" y="234.6">20</text>
<text x="232.5" y="235.6" transform="rotate(-90 232.5 235.6)">1</text>
</g>
<g font-size="3.2" fill="#000080">
<text x="216.4" y="22.2">LED1</text>
<text x="32.2" y="24.8">BAT54C_C179728</text>
<text x="74.1" y="28.3">D1</text>
<text x="98.4" y="28.1">U1</text>
<text x="200.7" y="29.7">3k</text>
<text x="200.7" y="26.5">R1</text>
<text x="216.4" y="25.4">LED-0603_R</text>
<text x="349" y="26.6">P1</text>
<text x="35.8" y="31.9">C1</text>
<text x="44.4" y="31.9">0.1u</text>
<text x="98.4" y="31.3">STM32F103C8T6</text>
<text x="267.1" y="33.6">R2</text>
<text x="343.9" y="30.1">PH-2A_C2319</text>
<text x="267.1" y="36.8">10k</text>
<text x="278.7" y="51.3">C2</text>
<text x="25" y="56.5">0.1u</text>
<text x="256.9" y="59.1" transform="rotate(-90 256.9 59.1)">6.1_SMD</text>
<text x="269.2" y="57.9" transform="rotate(-90 269.2 57.9)">KEY1</text>
<text x="277.3" y="54.8">0.1u</text>
<text x="26.1" y="60.1">C3</text>
<text x="200.7" y="65.7">20p</text>
<text x="200.7" y="62.5">C4</text>
<text x="256.9" y="71.6" transform="rotate(-90 256.9 71.6)">K2-3.6</text>
<text x="200.7" y="83.6">C5</text>
<text x="216.6" y="82.7">8MHz</text>
<text x="216.6" y="79.5">X1</text>
<text x="200.7" y="86.8">20p</text>
<text x="322.1" y="89.5">PZ200V-11-02P</text>
<text x="322.1" y="86.3">H1</text>
<text x="357.4" y="89.5">PZ200V-11-02P</text>
<text x="357.4" y="86.3">H2</text>
<text x="274.9" y="98.1">X2</text>
<text x="288.2" y="104.2">32.768KHz</text>
<text x="336.2" y="107.5">H3</text>
<text x="273.4" y="113">C6</text>
<text x="287.5" y="113">C7</text>
<text x="336.2" y="110.6">PZ200V-11-02P</text>
<text x="193.7" y="116.5">U2</text>
<text x="273.4" y="116.2">20p</text>
<text x="287.5" y="116.2">20p</text>
<text x="181.8" y="120.1">B4B-XH-A(LF)(SN)</text>
<text x="50.8" y="151.8">U4</text>
<text x="114.7" y="153.5">U3</text>
<text x="278.4" y="153.5">H4</text>
<text x="42.8" y="157.1">2.0mm-20p</text>
<text x="114.7" y="156.7">2.0mm-20p</text>
<text x="206.1" y="173.6">CR1220-2</text>
<text x="206.1" y="170.4">B1</text>
<text x="348.9" y="172.9">H5</text>
<text x="348.9" y="176.1">PZ200V-11-02P</text>
<text x="338.3" y="181.8">R3</text>
<text x="338.4" y="185.3">5K</text>
<text x="347.5" y="201.2">C8</text>
<text x="327.4" y="207.3" transform="rotate(-90 327.4 207.3)">6.1_SMD</text>
<text x="339.8" y="206" transform="rotate(-90 339.8 206)">KEY2</text>
<text x="346" y="204.7">0.1u</text>
<text x="230.7" y="217.1">U6</text>
<text x="327.4" y="219.8" transform="rotate(-90 327.4 219.8)">K2-3.6</text>
<text x="213.4" y="225.9">C14</text>
<text x="254" y="225.9">C13</text>
<text x="268.1" y="225.9">C15</text>
<text x="213.4" y="229.1">10u</text>
<text x="254" y="229.1">10u</text>
<text x="268.1" y="229.1">0.1u</text>
<text x="234.7" y="236.5">CJA1117B-3.3</text>
</g>
<g font-size="3.2" fill="#f00">
<text x="127.2" y="35.7">48</text>
<text x="114.6" y="37.4">VDD_3</text>
<text x="71.9" y="63.9">9</text>
<text x="75.4" y="65.7">VDDA</text>
<text x="127.2" y="78">36</text>
<text x="114.6" y="79.8">VDD_2</text>
<text x="69.9" y="116.8">24</text>
<text x="75.4" y="118.6">VDD_1</text>
</g>
<g font-size="3.2">
<text x="343.7" y="33.9">2</text>
<text x="349.2" y="35.3">2</text>
<text x="115.2" y="41">VSS_3</text>
<text x="127.2" y="39.2">47</text>
<text x="343.7" y="41">1</text>
<text x="349.2" y="42.4">1</text>
<text x="264.2" y="48.4" transform="rotate(-90 264.2 48.4)">2</text>
<text x="71.9" y="60.4">8</text>
<text x="75.4" y="62.1">VSSA</text>
<text x="264.2" y="60.6" transform="rotate(-90 264.2 60.6)">1</text>
<text x="115.2" y="83.3">VSS_2</text>
<text x="127.2" y="81.5">35</text>
<text x="69.9" y="113.3">23</text>
<text x="75.4" y="115">VSS_1</text>
<text x="202.6" y="176.8">2</text>
<text x="211.7" y="176.8">1</text>
<text x="334.8" y="196.5" transform="rotate(-90 334.8 196.5)">2</text>
<text x="334.8" y="208.8" transform="rotate(-90 334.8 208.8)">1</text>
</g>
</svg>
